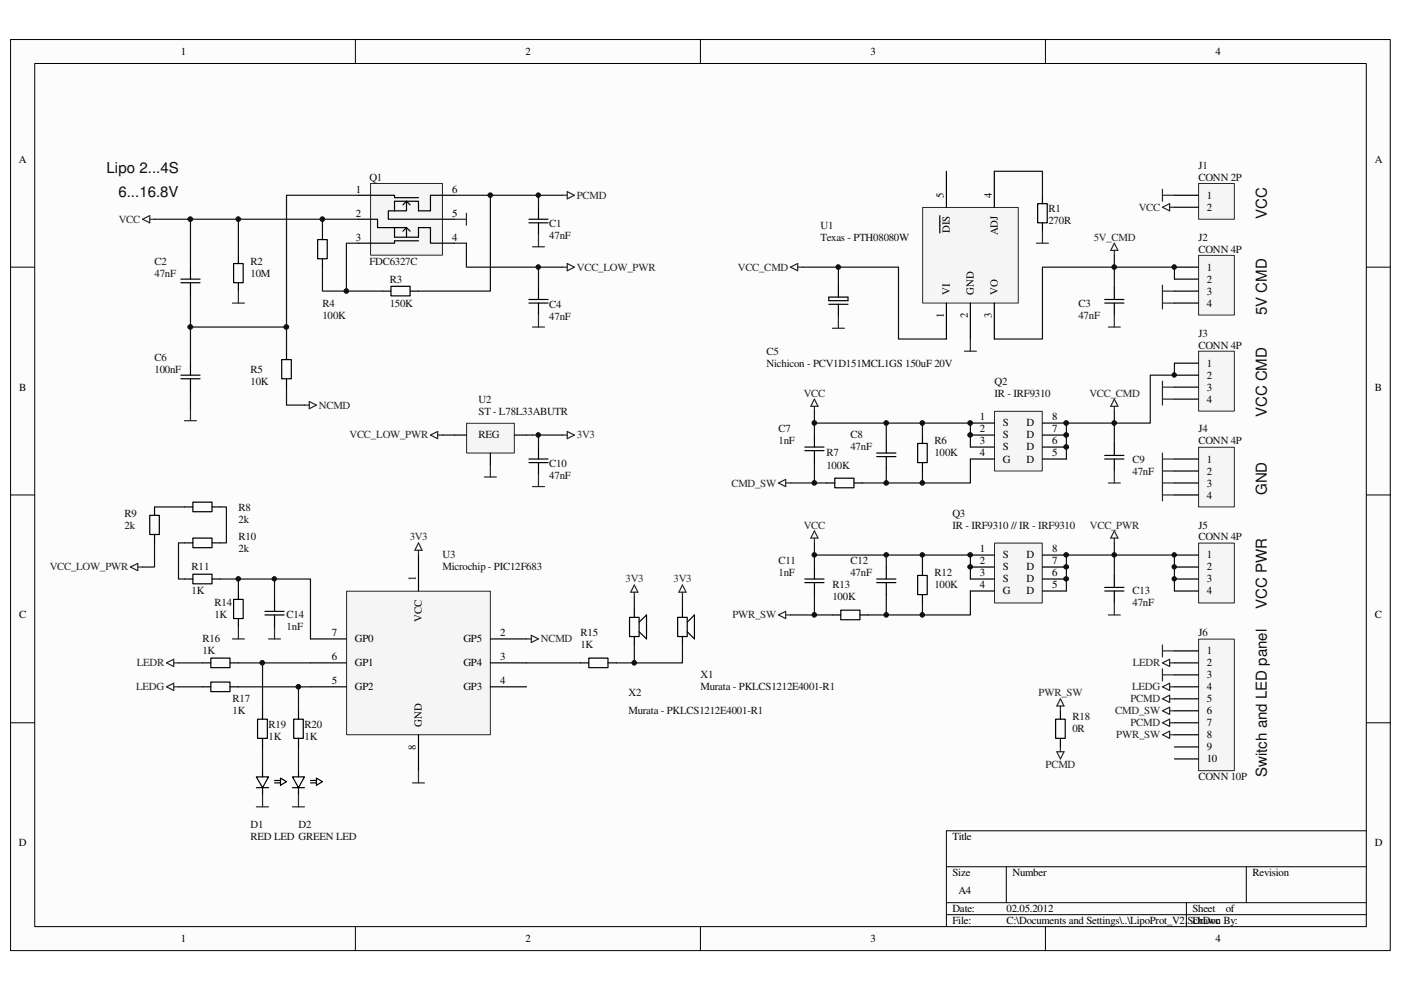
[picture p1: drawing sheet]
<svg xmlns="http://www.w3.org/2000/svg" width="297mm" height="210mm" viewBox="0 0 297 210" stroke-linecap="round" stroke-linejoin="round" font-family="sans-serif">
<path d="M2.3 8.4h292.5v193.1h-292.5z" fill="#fcfcfc"/>
<path d="M2.2 8.4h292.6v193.1h-292.6z" fill="none" stroke="#000" stroke-width=".21"/>
<path d="M7.4 13.5h282.3v183h-282.3z" fill="#fcfcfc"/>
<g fill="none" stroke="#000" stroke-width=".21">
<path d="M7.4 13.5h282.3v183h-282.3zM75.3 8.3v5.1M148.5 8.3v5.1M221.7 8.3v5.1M2.2 56.6h5.1M289.7 56.6h5.1M2.2 104.9h5.1M289.7 104.9h5.1M2.2 153.2h5.1M289.7 153.2h5.1M289.7 176.1h-89v20.4M75.3 196.5v5.1"/>
<path d="M148.5 196.5v5.1M200.7 183.8h89M200.7 191.4h89M200.7 193.9h89M213.4 183.8v7.6M221.7 196.5v5.1M251.5 191.4v5.1M264.2 183.8v7.6"/>
</g>
<path d="M210.9 87.2h10.1v12.7h-10.1z" fill="#f5f5f5"/>
<path d="M210.9 87.2h10.1v12.7h-10.1z" fill="none" stroke="#262626" stroke-width=".21"/>
<path d="M205.7 89.7h5.1M205.7 92.2h5.1M205.7 94.8h5.1M205.7 97.3h5.1M221 89.7h5.1M221 92.2h5.1M221 94.8h5.1M221 97.3h5.1" fill="none" stroke="#000" stroke-width=".25"/>
<path d="M210.9 115.2h10.1v12.6h-10.1z" fill="#f5f5f5"/>
<path d="M210.9 115.1h10.1v12.7h-10.1z" fill="none" stroke="#262626" stroke-width=".21"/>
<path d="M205.7 117.7h5.1M221 117.7h5.1M205.7 120.2h5.1M205.7 122.8h5.1M205.7 125.3h5.1M221 120.2h5.1M221 122.8h5.1M221 125.3h5.1" fill="none" stroke="#000" stroke-width=".25"/>
<path d="M170.1 56.6h20.4v15.3h10.2" fill="none" stroke="#0e0e0e" stroke-width=".25"/>
<path d="M167.6 56.6l1.5-.7v1.5zM169.1 56.6h1" fill="none" stroke="#262626" stroke-width=".25"/>
<path d="M254.2 74.5h7.5v12.7h-7.5z" fill="#f5f5f5"/>
<path d="M254.1 74.5h7.6v12.7h-7.6z" fill="none" stroke="#262626" stroke-width=".21"/>
<path d="M249 79.5h5.1M249 77h5.1M194.6 94h2v4.1h-2zM195.6 92.2v1.8M195.6 98.1v1.8M249 82.1h5.1M249 84.6h5.1" fill="none" stroke="#000" stroke-width=".25"/>
<path d="M195.6 92.2v-2.5h10.1v5.1" fill="none" stroke="#0e0e0e" stroke-width=".25"/>
<path d="M73.5 125.4h30.5v30.4h-30.5z" fill="#f5f5f5"/>
<path d="M73.5 125.3h30.5v30.5h-30.5z" fill="none" stroke="#262626" stroke-width=".21"/>
<g fill="none" stroke="#000" stroke-width=".25">
<path d="M49.5 55.9h2.1v4h-2.1zM50.5 54.1v1.8M50.5 59.9v1.8M67.3 50.8h2.1v4.1h-2.1zM68.4 49v1.8M68.4 54.9v1.7M81.1 61.7h1.8M82.9 60.7h4v2h-4zM86.9 61.7h1.8M88.7 117.7v7.6M175.2 102.4h1.8M177 101.4h4.1v2h-4.1z"/>
<path d="M181.1 102.4h1.7M65.8 135.5h7.6M104 135.5h7.6M65.8 140.5h7.6M65.8 145.6h7.6M88.7 155.8v7.6M104 140.5h7.6M104 145.6h7.6"/>
</g>
<g fill="none" stroke="#262626" stroke-width=".25">
<path d="M30.2 46.5l1.5-.8v1.5zM31.7 46.5h1.1M119.2 56.6h1.1M120.3 55.9l1.5 .7-1.5 .8zM236.3 53.1v1M236.3 51.6l.7 1.5h-1.5zM172.7 84.6l.7 1.5h-1.5zM172.7 86.1v1.1M236.3 84.6l.7 1.5h-1.5zM236.3 86.1v1.1M88.7 116.7v1M88.7 115.1l.8 1.6h-1.5z"/>
<path d="M87.5 166h2.5M88.7 163.4v2.6"/>
</g>
<path d="M50.5 46.5v7.6M76 51.6h-2.6v10.1h-5v-5.1M98.9 51.6v5h20.3M104 41.4h15.2M73.4 61.7h7.7M205.7 97.3v5.1h-10.1v-2.5M167.6 102.4h7.6M182.8 102.4h12.8" fill="none" stroke="#0e0e0e" stroke-width=".25"/>
<path d="M99 89.8h10v6.3h-10z" fill="#f5f5f5"/>
<path d="M98.9 89.7h10.1v6.4h-10.1z" fill="none" stroke="#262626" stroke-width=".21"/>
<g fill="none" stroke="#000" stroke-width=".25">
<path d="M59.7 76.2h2.1v4.1h-2.1zM60.7 74.5v1.7M60.7 80.3v1.8M96.3 92.2h2.6M104 96.1v2.5M109 92.2h2.6M49.5 127.1h2.1v4h-2.1zM50.5 125.3v1.8M50.5 131.1v1.8M176.5 130.4h1.8M178.3 129.4h4v2h-4zM182.3 130.4h1.8"/>
<path d="M194.6 122h2v4.1h-2zM195.6 120.2v1.8M195.6 126.1v1.7M54.6 152.5h2.1v4h-2.1zM55.7 150.7v1.8M55.7 156.5v1.9M62.3 152.5h2v4h-2zM63.3 150.7v1.8M63.3 156.5v1.9M54.4 164.7h2.5l-1.2 2.3zM54.4 167h2.5M55.7 163.4v1.3"/>
<path d="M55.7 167v1.5M58.2 165.5h1.3M58.2 166h1.3M59.5 165l1.2 .7-1.2 .8zM62 164.7h2.6l-1.3 2.3zM62 167h2.6M63.3 163.4v1.3M63.3 167v1.5M65.8 165.5h1.3M65.8 166h1.3M67.1 165l1.3 .7-1.3 .8z"/>
</g>
<g fill="none" stroke="#262626" stroke-width=".25">
<path d="M119.2 41.4h1.1M120.3 40.6l1.5 .8-1.5 .8zM64.6 85.9h1M65.6 85.1l1.5 .8-1.5 .8zM91.3 92.2l1.5-.7v1.5zM92.8 92.2h1M104 98.6v2.5M119.2 92.2h1.1M120.3 91.5l1.5 .7-1.5 .8zM102.7 101.1h2.5M172.7 112.6l.7 1.5h-1.5zM172.7 114.1v1"/>
<path d="M236.3 112.6l.7 1.5h-1.5zM236.3 114.1v1M49.3 135.5h2.5M50.5 132.9v2.6M111.6 135.5h1M112.6 134.7l1.6 .8-1.6 .7zM54.4 171.1h2.5M55.7 168.5v2.6M62 171.1h2.6M63.3 168.5v2.6"/>
</g>
<path d="M32.8 46.5h35.6M60.7 82.1v3.8h3.9M236.3 115.1v2.6h12.7M167.6 130.4h8.9M184.1 130.4h11.5M195.6 120.2v-2.5h10.1v5.1M205.7 125.3v5.1h-10.1v-2.6M55.7 158.4v5M63.3 158.4v5M65.8 145.6h-2.5v5.1M65.8 140.5h-10.1v10.2" fill="none" stroke="#0e0e0e" stroke-width=".25"/>
<path d="M254.2 115.2h7.5v12.6h-7.5z" fill="#f5f5f5"/>
<path d="M254.1 115.1h7.6v12.7h-7.6z" fill="none" stroke="#262626" stroke-width=".21"/>
<path d="M249 117.7h5.1M249 120.2h5.1M249 122.8h5.1M249 125.3h5.1" fill="none" stroke="#000" stroke-width=".25"/>
<path d="M254.2 94.9h7.5v12.6h-7.5z" fill="#f5f5f5"/>
<path d="M254.1 94.8h7.6v12.7h-7.6z" fill="none" stroke="#262626" stroke-width=".21"/>
<g fill="none" stroke="#000" stroke-width=".25">
<path d="M249 99.9h5.1M249 97.3h5.1M249 102.4h5.1M249 104.9h5.1M44.7 139.5h4.1v2.1h-4.1zM133.5 130.9h2v4.1h-2zM134.5 129.1v1.8M134.5 135v1.7M135.5 131.9l1.6-1.5v5.1l-1.6-1.6M42.9 140.5h1.8M42.9 145.6h1.8M44.7 144.6h4.1v2h-4.1z"/>
<path d="M48.8 140.5h1.7M48.8 145.6h1.7"/>
</g>
<path d="M246.5 96.1v10.1M246.5 97.3h2.5M246.5 99.9h2.5M246.5 102.4h2.5M246.5 104.9h2.5M134.5 124l.8 1.6h-1.6zM134.5 125.6v1" fill="none" stroke="#262626" stroke-width=".25"/>
<path d="M134.5 126.6v2.5M50.5 140.5h5.2M50.5 145.6h12.8" fill="none" stroke="#0e0e0e" stroke-width=".25"/>
<path d="M254.2 135.6h7.5v27.8h-7.5z" fill="#f5f5f5"/>
<path d="M254.1 135.5h7.6v27.9h-7.6z" fill="none" stroke="#262626" stroke-width=".21"/>
<g fill="none" stroke="#000" stroke-width=".25">
<path d="M38.4 59.9h4M38.4 59.2h4M40.4 56.6v2.6M40.4 59.9v2.6M112.1 47.2h4.1M112.1 46.5h4.1M114.2 43.9v2.6M114.2 47.2v2.6M38.4 79.5h4M40.4 77v2.5M112.1 64.3h4.1M112.1 63.5h4.1"/>
<path d="M114.2 61v2.5M114.2 64.3v2.5M175.7 64.5h4.1M175.7 63h4.1v.8h-4.1zM177.8 60.5v2.5M177.8 64.5v2.6M234.2 64.3h4.1M234.2 63.5h4.1M236.3 61v2.5M236.3 64.3v2.5M38.4 80.3h4M40.4 80.3v2.5"/>
<path d="M112.1 97.3h4.1M112.1 98.1h4.1M114.2 94.8v2.5M114.2 98.1v2.5M170.6 95.5h4.1M170.6 94.8h4.1M172.7 92.2v2.6M172.7 95.5v2.6M185.9 96.8h4M185.9 96.1h4M187.9 93.5v2.6M187.9 96.8v2.6"/>
<path d="M234.2 97.3h4.1M234.2 96.6h4.1M236.3 94v2.6M236.3 97.3v2.6M31.7 109.3h2.1v4h-2.1zM32.8 107.5v1.8M32.8 113.3v1.8M39.1 107.5h1.8M39.1 115.1h1.8M40.9 106.5h4.1v2h-4.1zM40.9 114.1h4.1v2h-4.1zM45 107.5h1.7"/>
<path d="M45 115.1h1.7M39.1 122.8h1.8M40.9 121.8h4.1v2h-4.1zM45 122.8h1.7M56.2 129.6h4M56.2 130.4h4M58.2 127.1v2.5M58.2 130.4v2.5M124.8 139.5h4.1v2.1h-4.1zM143.7 130.9h2v4.1h-2zM144.7 129.1v1.8M144.7 135v1.7"/>
<path d="M145.7 131.9l1.5-1.5v5.1l-1.5-1.6M170.6 123.5h4.1M170.6 122.8h4.1M172.7 120.2v2.6M172.7 123.5v2.6M185.9 123.5h4M185.9 122.8h4M187.9 120.2v2.6M187.9 123.5v2.6M234.2 125.3h4.1M234.2 124.5h4.1M236.3 122v2.5"/>
<path d="M236.3 125.3v2.5M249 138h5.1M123.1 140.5h1.7M128.9 140.5h1.8M249 143.1h5.1M249 145.6h5.1M249 148.2h5.1M249 140.5h5.1M249 150.7h5.1M249 153.2h5.1M249 155.8h5.1M249 158.4h5.1"/>
<path d="M249 160.9h5.1"/>
</g>
<g fill="none" stroke="#0e0e0e" stroke-width=".25">
<path d="M40.4 46.5v10.1M114.2 41.4v2.5M114.2 56.6v4.4M177.8 56.6v3.9M40.4 62.5v6.8M60.7 74.5v-5.2h-20.3v7.7M236.3 61v-4.4h-15.3v15.3h-10.2M249 79.5h-5.1v10.2h-7.6v-2.5M93.8 92.2h2.5M111.6 92.2h7.6M114.2 92.2v2.6M172.7 87.2v2.5h15.2v3.8"/>
<path d="M172.7 89.7v2.5M172.7 98.1v4.3M187.9 99.4v3M187.9 89.7h7.7M236.3 94v-4.3h-10.2v7.6M32.8 115.1v5.1h-2.6M32.8 107.5h6.3M39.1 115.1h-1.3v7.7h1.3M46.7 107.5h1.3v7.6h-1.3M172.7 117.7h15.2v2.5M172.7 115.1v5.1M187.9 117.7h7.7"/>
<path d="M249 117.7v7.6M46.7 122.8h19.1v12.7M50.5 122.8v2.5M58.2 122.8v4.3M134.5 136.7v3.8h-3.8M144.7 136.7v3.8h-10.2M144.7 126.6v2.5M172.7 126.1v4.3M187.9 126.1v4.3M236.3 122v-4.3h-10.2v7.6M37.8 140.5h5.1M37.8 145.6h5.1"/>
<path d="M111.6 140.5h11.5"/>
</g>
<g fill="none" stroke="#262626" stroke-width=".25">
<path d="M112.9 52.3h2.5M114.2 49.8v2.5M112.9 69.3h2.5M114.2 66.8v2.5M176.5 69.6h2.5M177.8 67.1v2.5M235 69.3h2.5M236.3 66.8v2.5M246.5 60.5v5M246.5 61.7h2.5M246.5 64.3h2.5M39.1 89.2h2.6"/>
<path d="M40.4 86.7v2.5M236.3 99.9v2.5M112.9 103.2h2.5M114.2 100.6v2.6M165.1 102.4l1.5-.8v1.6zM166.6 102.4h1M235 102.4h2.5M27.6 120.2l1.6-.7v1.5zM29.2 120.2h1M56.9 135.5h2.6M58.2 132.9v2.6M144.7 124l.8 1.6h-1.6z"/>
<path d="M144.7 125.6v1M165.1 130.4l1.5-.8v1.5zM166.6 130.4h1M235 130.4h2.5M236.3 127.8v2.6M246.5 136.7v2.6M246.5 138h2.5M35.3 145.6l1.5-.7v1.5zM35.3 140.5l1.5-.7v1.5zM36.8 140.5h1M36.8 145.6h1M246.5 153.2l1.5-.7v1.5z"/>
<path d="M246.5 140.5l1.5-.7v1.5zM246.5 145.6l1.5-.7v1.5zM246.5 148.2l1.5-.8v1.5zM246.5 150.7l1.5-.8v1.6zM246.5 155.8l1.5-.8v1.5zM246.5 141.8v2.6M246.5 143.1h2.5M248 153.2h1M248 148.2h1M248 150.7h1M248 155.8h1M248 140.5h1"/>
<path d="M248 145.6h1"/>
</g>
<path d="M254.2 38.9h7.5v7.6h-7.5z" fill="#f5f5f5"/>
<path d="M254.1 38.9h7.6v7.6h-7.6z" fill="none" stroke="#262626" stroke-width=".21"/>
<path d="M249 43.9h5.1M249 41.4h5.1" fill="none" stroke="#000" stroke-width=".25"/>
<path d="M40.4 82.8v3.9" fill="none" stroke="#0e0e0e" stroke-width=".25"/>
<path d="M254.2 54.2h7.5v12.6h-7.5z" fill="#f5f5f5"/>
<path d="M254.1 54.1h7.6v12.7h-7.6z" fill="none" stroke="#262626" stroke-width=".21"/>
<path d="M249 59.2h5.1M249 56.6h5.1M249 61.7h5.1M249 64.3h5.1" fill="none" stroke="#000" stroke-width=".25"/>
<path d="M236.3 54.1v2.5h12.7v2.6M249 77v2.5" fill="none" stroke="#0e0e0e" stroke-width=".25"/>
<path d="M246.5 80.8v5.1M246.5 82.1h2.5M246.5 84.6h2.5" fill="none" stroke="#262626" stroke-width=".25"/>
<path d="M195.7 44h20.2v20.3h-20.2z" fill="#f5f5f5"/>
<path d="M195.6 44h20.3v20.3h-20.3z" fill="none" stroke="#262626" stroke-width=".21"/>
<path d="M200.7 36.3v7.6M210.8 36.3v7.6M199.3 45.7v3.7M220 43.2h2v4h-2zM221 41.4v1.8M221 47.2v1.8M200.7 64.3v7.6M205.7 64.3v7.6M210.8 64.3v7.6" fill="none" stroke="#000" stroke-width=".25"/>
<path d="M219.7 51.6h2.6M221 49v2.6M204.5 74.5h2.5M205.7 71.9v2.6" fill="none" stroke="#262626" stroke-width=".25"/>
<path d="M210.8 36.3h10.2v5.1M76 46.5h-7.6v2.5M96.3 41.4h7.7v20.3h-15.3M96.3 51.6h2.6" fill="none" stroke="#0e0e0e" stroke-width=".25"/>
<path d="M78.6 38.9h15.2v15.2h-15.2z" fill="#f5f5f5"/>
<path d="M78.6 38.9h15.2v15.2h-15.2z" fill="none" stroke="#262626" stroke-width=".21"/>
<g fill="none" stroke="#000" stroke-width=".25">
<path d="M76 41.4h7.6v.5h5.1M76 46.5h4v1.8h3.6M83.6 44.7h-1.3v1.8h14M83.6 48.3v2h5.1v-2h2.6v3.3h5M83.6 48.3h2.6M86.2 42.7v2h-2.6M86.2 48.3v2M86.2 48.3l-.8 .7M86.2 48.3l.7 .7M86.2 42.7l.7 .7M86.2 42.7l-.8 .7M88.7 51.1h-5.1v.5h-7.6"/>
<path d="M96.3 41.4h-5v3.3h-2.6v-2h-5.1v2M223.8 152.5h2v4h-2zM224.8 150.7v1.8M224.8 156.5v1.9"/>
</g>
<path d="M96.3 46.5h2.6M98.9 45.2v2.6M246.5 40.1v2.6M246.5 41.4h2.5M246.5 43.9l1.5-.7v1.5zM248 43.9h1M49.3 64.3h2.5M50.5 61.7v2.6M224.1 159.4h1.5l-.8 1.5zM224.8 149.7v1M224.8 158.4v1M224.8 148.2l.8 1.5h-1.5z" fill="none" stroke="#262626" stroke-width=".25"/>
<path d="M76 41.4h-15.3v27.9" fill="none" stroke="#0e0e0e" stroke-width=".25"/>
<circle cx="40.4" cy="69.3" r=".49" fill="#0e0e0e"/>
<circle cx="40.4" cy="69.3" r=".49" fill="none" stroke="#0e0e0e" stroke-width=".21"/>
<circle cx="40.4" cy="46.5" r=".49" fill="#0e0e0e"/>
<circle cx="40.4" cy="46.5" r=".49" fill="none" stroke="#0e0e0e" stroke-width=".21"/>
<circle cx="50.5" cy="122.7" r=".48" fill="#0e0e0e"/>
<circle cx="50.5" cy="122.7" r=".48" fill="none" stroke="#0e0e0e" stroke-width=".21"/>
<circle cx="50.5" cy="46.5" r=".49" fill="#0e0e0e"/>
<circle cx="50.5" cy="46.5" r=".49" fill="none" stroke="#0e0e0e" stroke-width=".21"/>
<circle cx="55.6" cy="140.5" r=".49" fill="#0e0e0e"/>
<circle cx="55.6" cy="140.5" r=".49" fill="none" stroke="#0e0e0e" stroke-width=".21"/>
<circle cx="58.2" cy="122.7" r=".46" fill="#0e0e0e"/>
<circle cx="58.2" cy="122.7" r=".46" fill="none" stroke="#0e0e0e" stroke-width=".21"/>
<circle cx="60.7" cy="69.3" r=".5" fill="#0e0e0e"/>
<circle cx="60.7" cy="69.3" r=".5" fill="none" stroke="#0e0e0e" stroke-width=".21"/>
<circle cx="63.3" cy="145.6" r=".49" fill="#0e0e0e"/>
<circle cx="63.3" cy="145.6" r=".49" fill="none" stroke="#0e0e0e" stroke-width=".21"/>
<circle cx="68.3" cy="46.5" r=".49" fill="#0e0e0e"/>
<circle cx="68.3" cy="46.5" r=".49" fill="none" stroke="#0e0e0e" stroke-width=".21"/>
<circle cx="73.4" cy="61.7" r=".49" fill="#0e0e0e"/>
<circle cx="73.4" cy="61.7" r=".49" fill="none" stroke="#0e0e0e" stroke-width=".21"/>
<circle cx="103.9" cy="41.4" r=".48" fill="#0e0e0e"/>
<circle cx="103.9" cy="41.4" r=".48" fill="none" stroke="#0e0e0e" stroke-width=".21"/>
<circle cx="114.1" cy="92.2" r=".48" fill="#0e0e0e"/>
<circle cx="114.1" cy="92.2" r=".48" fill="none" stroke="#0e0e0e" stroke-width=".21"/>
<circle cx="114.1" cy="56.6" r=".48" fill="#0e0e0e"/>
<circle cx="114.1" cy="56.6" r=".48" fill="none" stroke="#0e0e0e" stroke-width=".21"/>
<circle cx="114.1" cy="41.4" r=".47" fill="#0e0e0e"/>
<circle cx="114.1" cy="41.4" r=".47" fill="none" stroke="#0e0e0e" stroke-width=".21"/>
<circle cx="134.5" cy="140.5" r=".49" fill="#0e0e0e"/>
<circle cx="134.5" cy="140.5" r=".49" fill="none" stroke="#0e0e0e" stroke-width=".21"/>
<circle cx="172.6" cy="130.4" r=".49" fill="#0e0e0e"/>
<circle cx="172.6" cy="130.4" r=".49" fill="none" stroke="#0e0e0e" stroke-width=".21"/>
<circle cx="172.7" cy="117.6" r=".48" fill="#0e0e0e"/>
<circle cx="172.7" cy="117.6" r=".48" fill="none" stroke="#0e0e0e" stroke-width=".21"/>
<circle cx="172.6" cy="102.4" r=".49" fill="#0e0e0e"/>
<circle cx="172.6" cy="102.4" r=".49" fill="none" stroke="#0e0e0e" stroke-width=".21"/>
<circle cx="172.6" cy="89.7" r=".49" fill="#0e0e0e"/>
<circle cx="172.6" cy="89.7" r=".49" fill="none" stroke="#0e0e0e" stroke-width=".21"/>
<circle cx="177.7" cy="56.6" r=".49" fill="#0e0e0e"/>
<circle cx="177.7" cy="56.6" r=".49" fill="none" stroke="#0e0e0e" stroke-width=".21"/>
<circle cx="187.9" cy="130.4" r=".49" fill="#0e0e0e"/>
<circle cx="187.9" cy="130.4" r=".49" fill="none" stroke="#0e0e0e" stroke-width=".21"/>
<circle cx="187.9" cy="117.6" r=".48" fill="#0e0e0e"/>
<circle cx="187.9" cy="117.6" r=".48" fill="none" stroke="#0e0e0e" stroke-width=".21"/>
<circle cx="187.9" cy="102.4" r=".49" fill="#0e0e0e"/>
<circle cx="187.9" cy="102.4" r=".49" fill="none" stroke="#0e0e0e" stroke-width=".21"/>
<circle cx="187.9" cy="89.7" r=".49" fill="#0e0e0e"/>
<circle cx="187.9" cy="89.7" r=".49" fill="none" stroke="#0e0e0e" stroke-width=".21"/>
<circle cx="195.6" cy="130.4" r=".49" fill="#0e0e0e"/>
<circle cx="195.6" cy="130.4" r=".49" fill="none" stroke="#0e0e0e" stroke-width=".21"/>
<circle cx="195.6" cy="117.6" r=".48" fill="#0e0e0e"/>
<circle cx="195.6" cy="117.6" r=".48" fill="none" stroke="#0e0e0e" stroke-width=".21"/>
<circle cx="195.6" cy="102.4" r=".49" fill="#0e0e0e"/>
<circle cx="195.6" cy="102.4" r=".49" fill="none" stroke="#0e0e0e" stroke-width=".21"/>
<circle cx="195.6" cy="89.7" r=".49" fill="#0e0e0e"/>
<circle cx="195.6" cy="89.7" r=".49" fill="none" stroke="#0e0e0e" stroke-width=".21"/>
<circle cx="205.7" cy="120.2" r=".48" fill="#0e0e0e"/>
<circle cx="205.7" cy="120.2" r=".48" fill="none" stroke="#0e0e0e" stroke-width=".21"/>
<circle cx="205.7" cy="117.6" r=".48" fill="#0e0e0e"/>
<circle cx="205.7" cy="117.6" r=".48" fill="none" stroke="#0e0e0e" stroke-width=".21"/>
<circle cx="205.7" cy="92.2" r=".49" fill="#0e0e0e"/>
<circle cx="205.7" cy="92.2" r=".49" fill="none" stroke="#0e0e0e" stroke-width=".21"/>
<circle cx="205.7" cy="89.7" r=".49" fill="#0e0e0e"/>
<circle cx="205.7" cy="89.7" r=".49" fill="none" stroke="#0e0e0e" stroke-width=".21"/>
<circle cx="226.1" cy="122.7" r=".49" fill="#0e0e0e"/>
<circle cx="226.1" cy="122.7" r=".49" fill="none" stroke="#0e0e0e" stroke-width=".21"/>
<circle cx="226.1" cy="120.2" r=".49" fill="#0e0e0e"/>
<circle cx="226.1" cy="120.2" r=".49" fill="none" stroke="#0e0e0e" stroke-width=".21"/>
<circle cx="226.1" cy="117.6" r=".49" fill="#0e0e0e"/>
<circle cx="226.1" cy="117.6" r=".49" fill="none" stroke="#0e0e0e" stroke-width=".21"/>
<circle cx="226.1" cy="94.8" r=".5" fill="#0e0e0e"/>
<circle cx="226.1" cy="94.8" r=".5" fill="none" stroke="#0e0e0e" stroke-width=".21"/>
<circle cx="226.1" cy="92.2" r=".5" fill="#0e0e0e"/>
<circle cx="226.1" cy="92.2" r=".5" fill="none" stroke="#0e0e0e" stroke-width=".21"/>
<circle cx="226.1" cy="89.7" r=".5" fill="#0e0e0e"/>
<circle cx="226.1" cy="89.7" r=".5" fill="none" stroke="#0e0e0e" stroke-width=".21"/>
<circle cx="236.2" cy="117.6" r=".48" fill="#0e0e0e"/>
<circle cx="236.2" cy="117.6" r=".48" fill="none" stroke="#0e0e0e" stroke-width=".21"/>
<circle cx="236.2" cy="89.7" r=".49" fill="#0e0e0e"/>
<circle cx="236.2" cy="89.7" r=".49" fill="none" stroke="#0e0e0e" stroke-width=".21"/>
<circle cx="236.2" cy="56.6" r=".49" fill="#0e0e0e"/>
<circle cx="236.2" cy="56.6" r=".49" fill="none" stroke="#0e0e0e" stroke-width=".21"/>
<circle cx="249" cy="122.7" r=".46" fill="#0e0e0e"/>
<circle cx="249" cy="122.7" r=".46" fill="none" stroke="#0e0e0e" stroke-width=".21"/>
<circle cx="249" cy="120.2" r=".46" fill="#0e0e0e"/>
<circle cx="249" cy="120.2" r=".46" fill="none" stroke="#0e0e0e" stroke-width=".21"/>
<circle cx="249" cy="117.6" r=".46" fill="#0e0e0e"/>
<circle cx="249" cy="117.6" r=".46" fill="none" stroke="#0e0e0e" stroke-width=".21"/>
<circle cx="249" cy="79.5" r=".46" fill="#0e0e0e"/>
<circle cx="249" cy="79.5" r=".46" fill="none" stroke="#0e0e0e" stroke-width=".21"/>
<circle cx="248.9" cy="56.6" r=".48" fill="#0e0e0e"/>
<circle cx="248.9" cy="56.6" r=".48" fill="none" stroke="#0e0e0e" stroke-width=".21"/>
<g font-size="3.2" fill="#0e0e0e">
<text x="22.6" y="36.7">Lipo 2...4S</text>
<text x="25.1" y="41.7">6...16.8V</text>
<text x="268.6" y="46.5" transform="rotate(-90 268.6 46.5)">VCC</text>
<text x="268.6" y="66.8" transform="rotate(-90 268.6 66.8)">5V CMD</text>
<text x="268.6" y="88.4" transform="rotate(-90 268.6 88.4)">VCC CMD</text>
<text x="268.6" y="105" transform="rotate(-90 268.6 105)">GND</text>
<text x="268.6" y="129.1" transform="rotate(-90 268.6 129.1)">VCC PWR</text>
<text x="268.6" y="164.7" transform="rotate(-90 268.6 164.7)">Switch and LED panel</text>
</g>
<g font-size="2.3">
<text x="38.3" y="11.6">1</text>
<text x="111.4" y="11.6">2</text>
<text x="184.6" y="11.6">3</text>
<text x="257.7" y="11.6">4</text>
<text x="4" y="34.5">A</text>
<text x="291.5" y="34.5">A</text>
<text x="75.4" y="40.9">1</text>
<text x="95.8" y="40.9">6</text>
<text x="200.1" y="41.9" transform="rotate(-90 200.1 41.9)">5</text>
<text x="210.3" y="41.9" transform="rotate(-90 210.3 41.9)">4</text>
<text x="75.4" y="45.9">2</text>
<text x="95.8" y="45.9">5</text>
<text x="255.9" y="44.7">2</text>
<text x="255.9" y="42.1">1</text>
<text x="75.4" y="51">3</text>
<text x="95.8" y="51">4</text>
<text x="201.4" y="49.4" transform="rotate(-90 201.4 49.4)">DIS</text>
<text x="211.6" y="49.9" transform="rotate(-90 211.6 49.9)">ADJ</text>
<text x="255.9" y="59.9">2</text>
<text x="255.9" y="57.4">1</text>
<text x="201.4" y="62.5" transform="rotate(-90 201.4 62.5)">VI</text>
<text x="206.5" y="62.5" transform="rotate(-90 206.5 62.5)">GND</text>
<text x="211.6" y="62.5" transform="rotate(-90 211.6 62.5)">VO</text>
<text x="255.9" y="62.5">3</text>
<text x="255.9" y="65">4</text>
<text x="200.1" y="67.5" transform="rotate(-90 200.1 67.5)">1</text>
<text x="205.2" y="67.5" transform="rotate(-90 205.2 67.5)">2</text>
<text x="210.3" y="67.5" transform="rotate(-90 210.3 67.5)">3</text>
<text x="255.9" y="77.7">1</text>
<text x="4.1" y="82.8">B</text>
<text x="255.9" y="80.3">2</text>
<text x="255.9" y="82.8">3</text>
<text x="291.5" y="82.8">B</text>
<text x="207.7" y="89.2">1</text>
<text x="223.1" y="89.2">8</text>
<text x="255.9" y="85.3">4</text>
<text x="207.7" y="91.7">2</text>
<text x="207.7" y="94.2">3</text>
<text x="212.6" y="90.4">S</text>
<text x="212.6" y="93">S</text>
<text x="212.6" y="95.5">S</text>
<text x="217.6" y="95.5">D</text>
<text x="217.6" y="93">D</text>
<text x="217.6" y="90.4">D</text>
<text x="223.1" y="94.2">6</text>
<text x="223.1" y="91.7">7</text>
<text x="207.7" y="96.8">4</text>
<text x="212.6" y="98.1">G</text>
<text x="217.6" y="98.1">D</text>
<text x="223.1" y="96.8">5</text>
<text x="255.9" y="100.6">2</text>
<text x="255.9" y="98.1">1</text>
<text x="255.9" y="103.2">3</text>
<text x="255.9" y="105.7">4</text>
<text x="207.7" y="117.1">1</text>
<text x="207.7" y="119.7">2</text>
<text x="212.6" y="118.4">S</text>
<text x="217.6" y="118.4">D</text>
<text x="223.1" y="119.7">7</text>
<text x="223.1" y="117.1">8</text>
<text x="255.9" y="118.4">1</text>
<text x="88.2" y="123.3" transform="rotate(-90 88.2 123.3)">1</text>
<text x="207.7" y="122.2">3</text>
<text x="207.7" y="124.8">4</text>
<text x="212.6" y="120.9">S</text>
<text x="212.6" y="123.5">S</text>
<text x="217.6" y="123.5">D</text>
<text x="217.6" y="120.9">D</text>
<text x="223.1" y="124.8">5</text>
<text x="223.1" y="122.2">6</text>
<text x="255.9" y="120.9">2</text>
<text x="255.9" y="123.5">3</text>
<text x="4.1" y="131.1">C</text>
<text x="89.4" y="131.8" transform="rotate(-90 89.4 131.8)">VCC</text>
<text x="212.6" y="126">G</text>
<text x="217.6" y="126">D</text>
<text x="255.9" y="126">4</text>
<text x="291.5" y="131.1">C</text>
<text x="70.4" y="134.9">7</text>
<text x="75.3" y="136.2">GP0</text>
<text x="98.3" y="136.2">GP5</text>
<text x="106" y="134.9">2</text>
<text x="70.4" y="140">6</text>
<text x="75.3" y="141.3">GP1</text>
<text x="98.3" y="141.3">GP4</text>
<text x="106" y="140">3</text>
<text x="255.9" y="143.8">3</text>
<text x="255.9" y="141.3">2</text>
<text x="255.9" y="138.7">1</text>
<text x="70.4" y="145.1">5</text>
<text x="75.3" y="146.4">GP2</text>
<text x="98.3" y="146.4">GP3</text>
<text x="106" y="145.1">4</text>
<text x="255.9" y="146.4">4</text>
<text x="255.9" y="148.9">5</text>
<text x="89.4" y="154.1" transform="rotate(-90 89.4 154.1)">GND</text>
<text x="255.9" y="151.5">6</text>
<text x="255.9" y="154">7</text>
<text x="88.2" y="159" transform="rotate(-90 88.2 159)">8</text>
<text x="255.9" y="156.5">8</text>
<text x="255.9" y="159.1">9</text>
<text x="255.9" y="161.6">10</text>
<text x="4" y="179.4">D</text>
<text x="201.9" y="178.1">Title</text>
<text x="291.5" y="179.4">D</text>
<text x="201.9" y="185.8">Size</text>
<text x="214.7" y="185.8">Number</text>
<text x="265.6" y="185.8">Revision</text>
<text x="203.2" y="189.6">A4</text>
<text x="201.9" y="193.4">Date:</text>
<text x="201.9" y="196">File:</text>
<text x="213.4" y="193.4">02.05.2012</text>
<text x="213.4" y="196">C:\Documents and Settings\..\LipoProt_V2.SchDoc</text>
<text x="252.8" y="196">Drawn By:</text>
<text x="252.8" y="193.4">Sheet</text>
<text x="259.9" y="193.4">of</text>
<text x="38.3" y="199.8">1</text>
<text x="111.4" y="199.8">2</text>
<text x="184.6" y="199.8">3</text>
<text x="257.7" y="199.8">4</text>
</g>
<g font-size="2.3" fill="#0e0e0e">
<text x="254.1" y="35.8">J1</text>
<text x="78.3" y="38.3">Q1</text>
<text x="254.1" y="38.3">CONN 2P</text>
<text x="222.3" y="44.9">R1</text>
<text x="222.3" y="47.5">270R</text>
<text x="116.5" y="48.2">C1</text>
<text x="116.5" y="50.8">47nF</text>
<text x="173.9" y="48.5">U1</text>
<text x="173.9" y="51">Texas - PTH08080W</text>
<text x="254.1" y="51">J2</text>
<text x="254.1" y="53.6">CONN 4P</text>
<text x="32.8" y="56.1">C2</text>
<text x="32.8" y="58.7">47nF</text>
<text x="53.1" y="56.1">R2</text>
<text x="53.1" y="58.7">10M</text>
<text x="78.3" y="56.1">FDC6327C</text>
<text x="82.6" y="59.9">R3</text>
<text x="68.4" y="65">R4</text>
<text x="82.6" y="65">150K</text>
<text x="116.5" y="65.3">C4</text>
<text x="228.6" y="65">C3</text>
<text x="68.4" y="67.6">100K</text>
<text x="116.5" y="67.8">47nF</text>
<text x="228.6" y="67.6">47nF</text>
<text x="254.1" y="71.4">J3</text>
<text x="32.8" y="76.5">C6</text>
<text x="162.5" y="75.2">C5</text>
<text x="162.5" y="77.7">Nichicon - PCV1D151MCL1GS 150uF 20V</text>
<text x="254.1" y="73.9">CONN 4P</text>
<text x="32.8" y="79">100nF</text>
<text x="53.1" y="79">R5</text>
<text x="53.1" y="81.5">10K</text>
<text x="210.9" y="81.5">Q2</text>
<text x="101.5" y="85.3">U2</text>
<text x="101.5" y="87.9">ST - L78L33ABUTR</text>
<text x="210.9" y="84.1">IR - IRF9310</text>
<text x="101.5" y="93">REG</text>
<text x="165.1" y="91.7">C7</text>
<text x="165.1" y="94.2">1nF</text>
<text x="180.3" y="93">C8</text>
<text x="180.3" y="95.5">47nF</text>
<text x="198.1" y="94.2">R6</text>
<text x="254.1" y="91.7">J4</text>
<text x="254.1" y="94.2">CONN 4P</text>
<text x="116.5" y="99.1">C10</text>
<text x="116.5" y="101.6">47nF</text>
<text x="175.2" y="96.8">R7</text>
<text x="175.2" y="99.4">100K</text>
<text x="198.1" y="96.8">100K</text>
<text x="240.1" y="98.1">C9</text>
<text x="240.1" y="100.6">47nF</text>
<text x="26.4" y="109.5">R9</text>
<text x="26.4" y="112.1">2k</text>
<text x="50.6" y="108.2">R8</text>
<text x="50.6" y="110.8">2k</text>
<text x="201.9" y="109.5">Q3</text>
<text x="201.9" y="112.1">IR - IRF9310 // IR - IRF9310</text>
<text x="254.1" y="112.1">J5</text>
<text x="50.6" y="114.6">R10</text>
<text x="50.6" y="117.1">2k</text>
<text x="93.8" y="118.4">U3</text>
<text x="165.1" y="119.7">C11</text>
<text x="180.3" y="119.7">C12</text>
<text x="254.1" y="114.6">CONN 4P</text>
<text x="40.6" y="120.9">R11</text>
<text x="93.8" y="120.9">Microchip - PIC12F683</text>
<text x="165.1" y="122.2">1nF</text>
<text x="176.5" y="124.8">R13</text>
<text x="180.3" y="122.2">47nF</text>
<text x="198.1" y="122.2">R12</text>
<text x="198.1" y="124.8">100K</text>
<text x="40.6" y="126">1K</text>
<text x="45.5" y="128.6">R14</text>
<text x="45.5" y="131.1">1K</text>
<text x="60.7" y="131.1">C14</text>
<text x="176.5" y="127.3">100K</text>
<text x="240.1" y="126">C13</text>
<text x="240.1" y="128.6">47nF</text>
<text x="43" y="136.2">R16</text>
<text x="60.7" y="133.6">1nF</text>
<text x="123.1" y="134.9">R15</text>
<text x="123.1" y="137.5">1K</text>
<text x="254.1" y="134.9">J6</text>
<text x="43" y="138.7">1K</text>
<text x="148.5" y="143.8">X1</text>
<text x="49.3" y="148.9">R17</text>
<text x="133.3" y="147.7">X2</text>
<text x="148.5" y="146.4">Murata - PKLCS1212E4001-R1</text>
<text x="49.3" y="151.5">1K</text>
<text x="56.9" y="154.3">R19</text>
<text x="64.6" y="154.3">R20</text>
<text x="133.3" y="151.5">Murata - PKLCS1212E4001-R1</text>
<text x="227.4" y="152.7">R18</text>
<text x="227.4" y="155.3">0R</text>
<text x="56.9" y="156.8">1K</text>
<text x="64.6" y="156.8">1K</text>
<text x="254.1" y="165.4">CONN 10P</text>
<text x="53.1" y="175.6">D1</text>
<text x="53.1" y="178.1">RED LED GREEN LED</text>
<text x="63.3" y="175.6">D2</text>
</g>
<g font-size="2.3" fill="#262626">
<text x="25.2" y="47.2">VCC</text>
<text x="122.3" y="42.1">PCMD</text>
<text x="241.4" y="44.7">VCC</text>
<text x="231.9" y="51">5V_CMD</text>
<text x="122.3" y="57.4">VCC_LOW_PWR</text>
<text x="156.4" y="57.4">VCC_CMD</text>
<text x="67.6" y="86.6">NCMD</text>
<text x="170.4" y="84.1">VCC</text>
<text x="231" y="84.1">VCC_CMD</text>
<text x="74.1" y="93">VCC_LOW_PWR</text>
<text x="122.3" y="93">3V3</text>
<text x="155.1" y="103.2">CMD_SW</text>
<text x="170.4" y="112.1">VCC</text>
<text x="231.1" y="112.1">VCC_PWR</text>
<text x="86.9" y="114.6">3V3</text>
<text x="10.5" y="120.9">VCC_LOW_PWR</text>
<text x="132.6" y="123.5">3V3</text>
<text x="142.8" y="123.5">3V3</text>
<text x="155.3" y="131.1">PWR_SW</text>
<text x="114.7" y="136.2">NCMD</text>
<text x="29" y="141.3">LEDR</text>
<text x="240.2" y="141.3">LEDR</text>
<text x="28.9" y="146.4">LEDG</text>
<text x="220.2" y="147.7">PWR_SW</text>
<text x="239.7" y="148.9">PCMD</text>
<text x="240" y="146.4">LEDG</text>
<text x="236.5" y="151.5">CMD_SW</text>
<text x="239.7" y="154">PCMD</text>
<text x="236.7" y="156.5">PWR_SW</text>
<text x="221.7" y="162.9">PCMD</text>
</g>
</svg>
